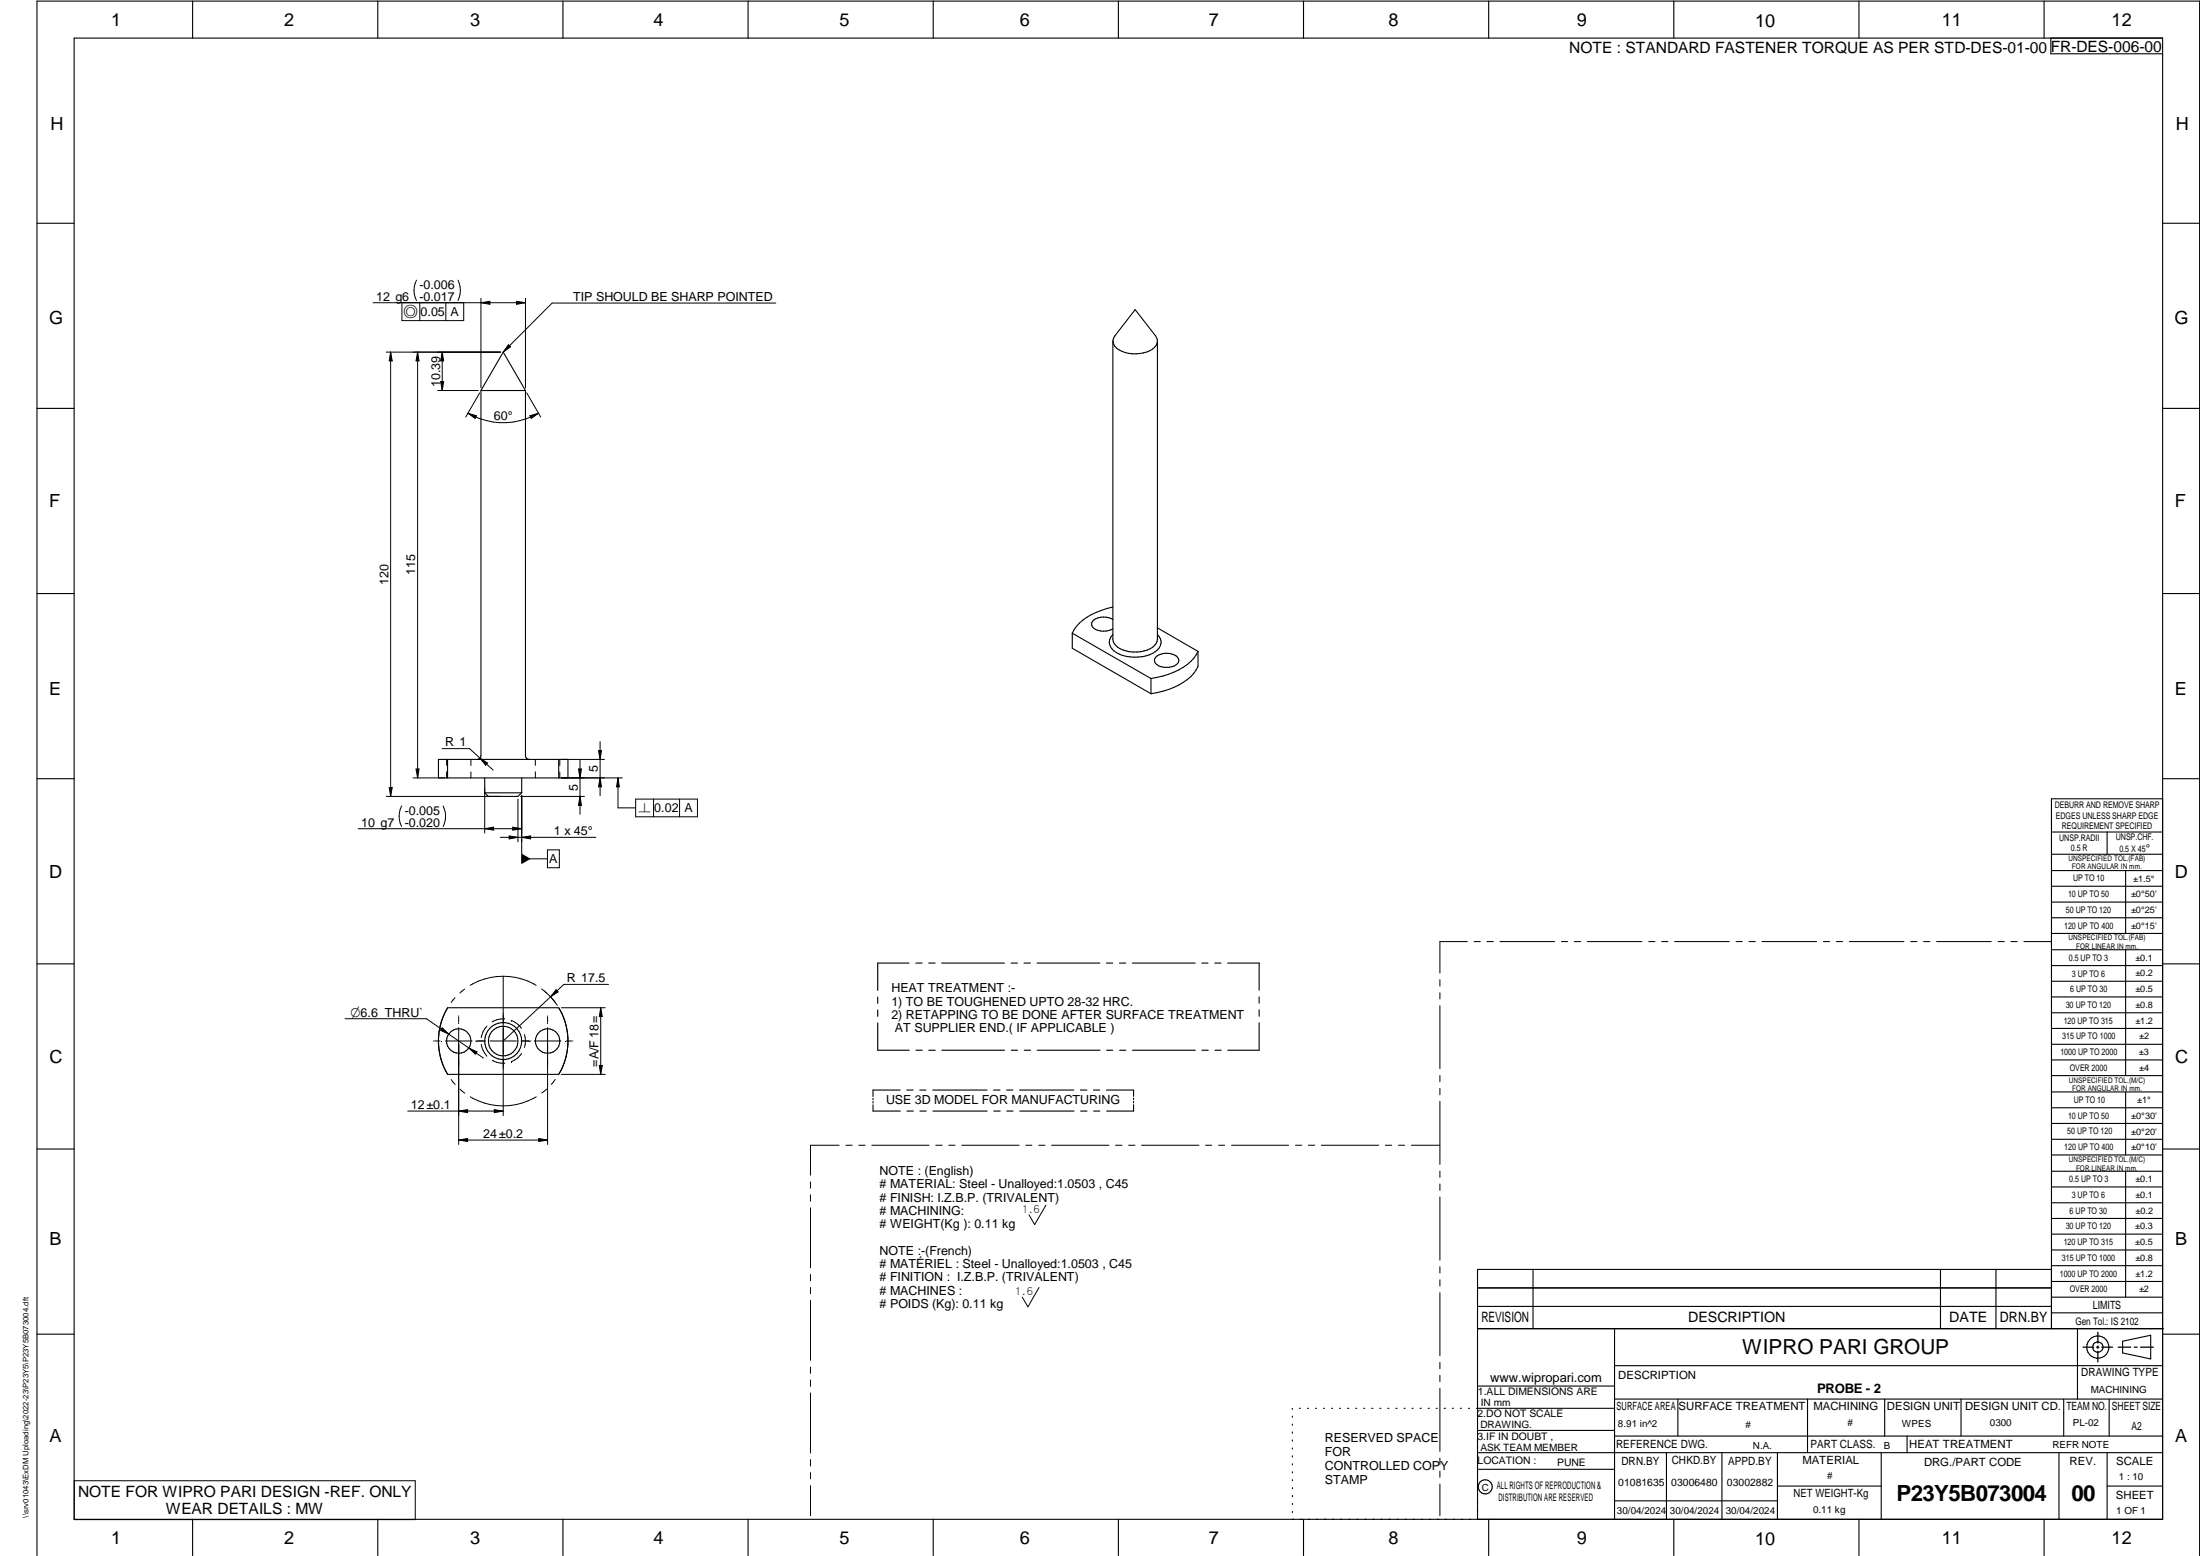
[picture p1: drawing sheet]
<svg xmlns="http://www.w3.org/2000/svg" width="594mm" height="420mm" viewBox="0 0 594 420" stroke-linecap="round" stroke-linejoin="round" font-family="sans-serif">
<g fill="none" stroke="#000" stroke-width=".3">
<path d="M20 10.3h564v400h-564zM52 .3v10M102 .3v10M152 .3v10M202 .3v10M252 .3v10M302 .3v10M352 .3v10M402 .3v10M452 .3v10M502 .3v10M552 .3v10"/>
<path d="M553.8 10.3v4.2h30.2M10 60.3h10M584 60.3h10M306.5 83.6l5.5 7.1 .5 1.4v80.5a3.9 3.9 0 0 1-3.6 3.2 8.4 8.4 0 0 1-7.6-1.6l-.7-1-.1-.6 .1-80.8 .5-1.1zM312.5 92.1a4 4 0 0 1-3.7 3.2 8.2 8.2 0 0 1-7.7-1.8l-.5-1.1M10 110.3h10M129.9 105.5h12M129.9 105.5v98.5a1.01 1.01 0 0 1-1 1.1M141.9 105.5v98.5a1.01 1.01 0 0 0 1 1.1M141.9 105.5l-6-10.4-6 10.4M584 110.3h10M10 160.3h10"/>
<path d="M289.6 171v4l21.2 12.3M289.6 171l21.2 12.2M300.5 167.3a4.8 4.8 0 0 0-5.4 .4 1.63 1.63 0 0 0 1.4 2.5l2.2 .2 1.8-.6M300.5 163.9a16.3 16.3 0 0 0-10.4 6.1l-.5 1M312 177.5a4.6 4.6 0 0 1 6 0 1.47 1.47 0 0 1-.9 2.3 4.9 4.9 0 0 1-5.1-.6 1.3 1.3 0 0 1 0-1.7zM312.5 169.5l11 6.4M312.5 171.3a2.8 2.8 0 0 1-.6 4.7 10.5 10.5 0 0 1-11.1-.2 2.81 2.81 0 0 1-.3-4.5M323.5 175.9a12.9 12.9 0 0 1-8 6.2l-4.7 1.1M323.5 175.9v4.1a13.1 13.1 0 0 1-8 6.2l-4.7 1.1M584 160.3h10M310.8 183.2v4.1M10 210.3h10"/>
<path d="M118.4 205.1h35v5h-35zM120.9 205.1v5M130.9 214.1h10M130.9 210.1v4M140.9 214.1l-1 1h-8l-1-1M140.9 210.1v4M150.9 205.1v5M584 215.7h-30v143.1M584 210.3h10M554 224.7h30M554 230.7h30M554 235.1h30"/>
<path d="M554 239.3h30M569 224.7v6M574 235.1v17M554 243.6h30M554 247.8h30M554 252.1h30M554 256.5h30M574 256.5v33.9M10 260.3h10M120.9 272.1h30a17.3 17.3 0 0 1 0 18h-30a17.6 17.6 0 0 1 0-18zM237 276.2v7.4h8.5M237 269.2v1.7"/>
<path d="M237 272.7v1.7M245.5 260.1h-8.5v7.3M247.3 260.1h1.7M250.8 260.1h1.7M254.3 260.1h16.9M273 260.1h1.7M276.5 260.1h1.8M280 260.1h17M298.8 260.1h1.7M302.3 260.1h1.7M305.8 260.1h16.9M324.5 260.1h1.7"/>
<path d="M328 260.1h1.7M331.5 260.1h8.5v7.3M340 269.2v1.7M340 272.7v1.7M340 276.2v7.4h-8.5M554 260.7h30M554 265h30M554 269.2h30M554 273.5h30M554 277.7h30M584 260.3h10M235.7 298.3v1.7h7.4"/>
<path d="M235.7 296.6v.4M235.7 297.4v.5M243.1 294.3h-7.4v1.8M244.8 294.3h1.8M247.3 283.6h1.7M248.4 294.3h1.7M250.8 283.6h1.8M251.9 294.3h14.6M254.3 283.6h17M268.3 294.3h1.7M271.8 294.3h1.7M273.1 283.6h1.7"/>
<path d="M275.3 294.3h14.7M276.6 283.6h1.7M280.1 283.6h16.9M291.8 294.3h1.7M295.3 294.3h1.7M298.8 294.3h7.3v1.7M298.8 283.6h1.7M302.3 283.6h1.7M305.8 283.6h17M306.1 296.5v.4M306.1 297.4v.4M306.1 298.3v1.7h-7.3"/>
<path d="M324.6 283.6h1.7M328.1 283.6h1.7M554 282h30M554 286.2h30M554 290.4h30M554 294.9h30M554 299.1h30M574 294.9v17M10 310.3h10M244.9 300h1.7M248.4 300h1.7M251.9 300h14.7"/>
<path d="M268.3 300h1.8M271.9 300h1.7M275.4 300h14.6M291.8 300h1.7M295.3 300h1.7M554 303.4h30M554 307.6h30M554 311.9h30M554 316.3h30M574 316.3v34M584 310.3h10M554 320.5h30"/>
<path d="M554 324.8h30M554 329h30M554 333.2h30M554 337.5h30M399 358.8h185.2M399 352.8h155M399 347.8h155M414 342.8v16M436 358.8v51.5M524 342.8v16M539 342.8v16M554 341.8h30"/>
<path d="M554 346h30M554 350.3h30M554 354.5h30M554 342.8h-155v67.5M561 358.8v19M10 360.3h10M399 374.3h37M436 377.8h148M453.1 377.8v10M488.1 377.8v14.5M508.9 377.8v10M529.5 377.8v10"/>
<path d="M557.3 377.8v10M569.5 377.8v10M573.2 362.2l7.6-1.6v6.3l-7.6-1.6zM584 368.8h-148M584 360.3h10M349 380.3v.3M349 382.4v.3M349 384.6v.3M349 386.7v.3M349 388.8v.3M349 391v.3M349 393.1v.3"/>
<path d="M349 395.3v.3M349 397.4v.3M349 399.5v.3M350.9 380.3h.2M353.1 380.3h.2M355.2 380.3h.3M357.4 380.3h.3M359.6 380.3h.3M361.7 380.3h.3M363.9 380.3h.3M366.1 380.3h.3M368.3 380.3h.2"/>
<path d="M370.4 380.3h.3M372.6 380.3h.3M374.8 380.3h.3M376.9 380.3h.4M379.1 380.3h.3M381.3 380.3h.3M383.4 380.3h.4M385.6 380.3h.3M387.8 380.3h.3M390 380.3h.3M392.2 380.3h.3M394.3 380.3h.3"/>
<path d="M396.5 380.3h.3M398.7 380.3h37.3M399 396.7h37M399 392.3h185M399 386.2h37M436 387.8h148M450 392.3v18M465 392.3v18M480 392.3v18M508 392.3v18M515 387.8v4.5M556 392.3v18"/>
<path d="M569 392.3v18M52 410.3v9.7M102 410.3v9.7M152 410.3v9.7M202 410.3v9.7M252 410.3v9.7M302 410.3v9.7M349 401.7v.3M349 403.8v.4M349 406v.3M349 408.1v.3M352 410.3v9.7"/>
<path d="M402 410.3v9.7M436 405.3h44M452 410.3v9.7M480 401.3h28M502 410.3v9.7M552 410.3v9.7M569 401.3h15M10 420v-419.7h584v419.7"/>
<circle cx="123.9" cy="281.1" r="3.3"/>
<circle cx="135.9" cy="281.1" r="4"/>
<circle cx="135.9" cy="281.1" r="5"/>
<circle cx="147.9" cy="281.1" r="3.3"/>
<circle cx="566.5" cy="363.7" r="1.39"/>
<circle cx="566.5" cy="363.8" r="3"/>
<circle cx="401.1" cy="401.5" r="1.9"/>
</g>
<g fill="none" stroke="#000" stroke-width=".27">
<path d="M112.5 75.6a5.9 5.9 0 0 0 0 5.6M123.7 75.6a6.3 6.3 0 0 1 0 5.6M100.7 81.7h41.2M104.3 95.1h30.9M105.5 95.1v120M105.5 95.1l.4 2.4h-.8zM108.5 81.7v4.9h16.7v-4.9M112.8 95.1l.4 2.4h-.9zM112.8 95.1v115M113.4 81.7v4.9M119.4 95.1l.4 2.4h-.8zM119.4 95.1v10.4"/>
<path d="M120.4 81.7v4.9M129.9 80.6v24.1M129.9 81.7l2.4-.3v.8zM137.3 93.1l.6 .5-2 1.5zM139.5 81.4l2.4 .3-2.4 .5zM141.9 80.6v24.1M209.5 81.8h-60.4l-13.2 13.3M118.2 105.5h11M119 103h.8l-.4 2.5zM126.4 111.6l2.3 .7-.4 .7zM129.5 106.1l-3.7 6.5M142.2 106.1l3.8 6.5"/>
<path d="M143.1 112.3l2.3-.7-1.9 1.4zM145.4 111.6a19 19 0 0 1-19 0M104.3 215.1h30.9M105.1 212.6h.8l-.4 2.5zM108.5 217.6a6 6 0 0 0 0 5.6M111.5 210.1h8.6M112.3 207.6h.9l-.4 2.5zM119.4 202.1h7.4l6.4 5.8M119.7 217.6a6.4 6.4 0 0 1 0 5.6M120.6 205.1v1.6M120.6 208.4v1.7M127.2 205.1v1.6"/>
<path d="M127.2 208.4v1.7M129.6 204.7l2 1.3-.5 .6zM130.9 212.8v12.2M139.9 215.8v11.5M140.6 215.1h17.2M140.9 214.8v18.3M144.6 205.1v1.6M144.6 208.4v1.7M151.2 205.1v1.6M151.2 208.4v1.7M151.6 210.1h16.5M151.6 205.1h11.6"/>
<path d="M156.2 207.6h.8l-.4 2.5zM156.6 205.3v14.6M156.6 215.1l.4 2.4h-.8zM161.6 202.6h.8l-.4 2.5zM162 210.1l.4 2.4h-.8zM162 200.3v14.5M166.9 210.1v8h4.8M166.9 210.1l.4 2.4h-.8zM171.7 215.8h16.6v4.8h-16.6zM176.5 215.8v4.8M183.5 215.8v4.8M96.7 223.8h44.2"/>
<path d="M130.9 223.8l2.4-.4v.8zM135.1 226.1h25.8M137.5 225.7l2.4 .4-2.4 .4zM138.5 223.4l2.4 .4-2.4 .4zM140.9 226.1l2.4-.4v.8zM140.9 231.9h6.9M147.8 229.5h3.2v4.8h-3.2zM396.2 254.3h-7.4v8.5M398.1 254.3h1.6M401.5 254.3h1.8M405 254.3h14.8M421.6 254.3h1.7"/>
<path d="M425.1 254.3h1.7M428.6 254.3h14.8M445.2 254.3h1.7M448.7 254.3h1.7M452.2 254.3h14.8M468.8 254.3h1.7M472.3 254.3h1.7M475.8 254.3h14.8M492.4 254.3h1.7M495.8 254.3h1.8M499.4 254.3h14.7M516 254.3h1.6"/>
<path d="M519.4 254.3h1.8M522.9 254.3h14.8M539.5 254.3h1.7M543 254.3h1.7M546.5 254.3h7.4M93.2 275.1h21.9l15.4 10.6M119.4 277.5l1.8 1.7-2.3-1zM120.8 272.2a17.5 17.5 0 0 0 .1 17.8M122.9 269.4l-1.1 1.3M123.9 277.5v31.5M123.9 274.3v.1M123.9 274.6v1.5"/>
<path d="M125.5 267.1l-1.3 1M131.5 277.1a5.8 5.8 0 0 0-1.5 3.1M135.9 263.7v37.5M136.3 275.1a6.1 6.1 0 0 0-3.4 .8M138.1 275.5h.1M138.1 275.5a5.4 5.4 0 0 1 2.7 2.2M141.6 279.4a5.2 5.2 0 0 1 0 3.4M144.8 266.1a17.4 17.4 0 0 0-17.8 0M146.3 267a16.9 16.9 0 0 1 4.2 4.5M147.9 274.3v.1M147.9 274.6v1.5M147.9 277.5v31.5"/>
<path d="M148.8 269.4l1.1 1.3M150.1 267.3l.6 .5-2 1.4zM150.9 272.2a17.5 17.5 0 0 1 .1 17.8M151.6 272.1h11.8M162.2 272.1l.4 2.4h-.8zM162.2 272.1v18M164.3 265.8h-12l-16.4 15.3M388.8 264.5v1.8M388.8 268.1v1.6M388.8 271.6v17M117.1 281.1h.1M117.4 281.1h1.4"/>
<path d="M120.3 281.1h7.2M121.8 291.5l1.1 1.3M124.2 294.1l1.3 1.1M126.6 283l2.2 1-.5 .6zM128.4 281.1h.1M128.8 281.1h1.9M130 282a6.1 6.1 0 0 0 1.5 3.2M131 281.1h.1M132.3 281.1h7.2M132.9 286.3a5.2 5.2 0 0 0 3.4 .8M133.5 299.6l2.4 .4-2.4 .4zM138.1 286.7h.1"/>
<path d="M140.7 281.1h.1M140.8 284.5a5.6 5.6 0 0 1-2.7 2.2M141 281.1h2M143.2 281.1h.2M144.3 281.1h7.2M144.8 296.2a17.4 17.4 0 0 1-17.8 0M147.6 294.1l-1.3 1M149.9 291.5l-1 1.3M151.6 290.1h11.8M152.9 281.1h1.5M154.6 281.1h.1M161.8 287.7h.8l-.4 2.4z"/>
<path d="M388.8 290.4v1.7M388.8 293.9v1.7M388.8 297.4v17M110.1 300h25.8M123.9 300l2.4-.4v.8zM123.9 307.8l2.4-.4v.8zM123.9 307.8h24M145.5 307.4l2.4 .4-2.4 .4zM218.9 319.2v1.6M226.6 309.2h-7.7v8.1M228.4 309.2h1.7M231.9 309.2h1.7"/>
<path d="M235.4 309.2h15.5M252.7 309.2h1.7M256.2 309.2h1.7M259.7 309.2h15.5M277 309.2h1.7M280.5 309.2h1.7M284 309.2h15.5M301.2 309.2h1.8M304.8 309.2h1.7M308.3 309.2h15.5M325.5 309.2h1.7M329.1 309.2h1.6"/>
<path d="M332.6 309.2h15.4M349.8 309.2h1.7M353.3 309.2h1.7M356.8 309.2h15.5M374.1 309.2h1.7M377.6 309.2h1.7M381.1 309.2h7.7M388.8 316.2v1.7M388.8 319.7v1.7M218.9 322.6v1.8M218.9 326.1v16.2M282.4 325.4l-3 5.3-1.5-2.7"/>
<path d="M388.8 323.2v17.1M218.9 344.1v1.8M218.9 347.6v1.7M218.9 351.2v16.1M280.6 347.6l-3 5.3-1.6-2.6M388.8 342.1v1.6M388.8 345.6v1.7M388.8 349v17.1M218.9 369.1v1.7M218.9 372.6v1.8M218.9 376.1v16.2M388.8 367.9v1.7"/>
<path d="M388.8 371.4v1.7M388.8 374.9v17M20.1 399.8h92v10.5h-92zM218.9 394.1v1.8M218.9 397.6v1.7M388.8 393.7v1.7M388.8 397.2v1.7M218.9 401.2v8.1M388.8 400.7v8.6"/>
</g>
<path d="M566.5 359.7v3M562.5 363.8h2.9M566.1 363.8h.7M566.5 363.4v.7M566.5 364.9v2.8M567.6 363.8h2.9M572 363.8h3.4M576.3 363.8h.8M578 363.8h3.5" fill="none" stroke="#000" stroke-width=".34"/>
<g fill="#000">
<path d="M105.5 95.1l.4 2.4h-.8zM112.8 95.1l.4 2.4h-.9zM119.4 95.1l.4 2.4h-.8zM129.9 81.7l2.4-.3v.8zM137.3 93.1l.6 .5-2 1.5zM139.5 81.4l2.4 .3-2.4 .5zM119 103h.8l-.4 2.5zM126.4 111.6l2.3 .7-.4 .7zM143.1 112.3l2.3-.7-1.9 1.4zM105.1 212.6h.8l-.4 2.5zM112.3 207.6h.9l-.4 2.5zM129.6 204.7l2 1.3-.5 .6z"/>
<path d="M156.6 215.1l.4 2.4h-.8zM156.2 207.6h.8l-.4 2.5zM162 210.1l.4 2.4h-.8zM161.6 202.6h.8l-.4 2.5zM166.9 210.1l.4 2.4h-.8zM130.9 223.8l2.4-.4v.8zM137.5 225.7l2.4 .4-2.4 .4zM138.5 223.4l2.4 .4-2.4 .4zM140.9 230.5l2.4 1.4-2.4 1.4zM140.9 226.1l2.4-.4v.8zM119.4 277.5l1.8 1.7-2.3-1zM150.1 267.3l.6 .5-2 1.4z"/>
<path d="M162.2 272.1l.4 2.4h-.8zM126.6 283l2.2 1-.5 .6zM161.8 287.7h.8l-.4 2.4zM123.9 300l2.4-.4v.8zM123.9 307.8l2.4-.4v.8zM133.5 299.6l2.4 .4-2.4 .4zM145.5 307.4l2.4 .4-2.4 .4z"/>
</g>
<g font-size="6">
<text x="512.1" y="405.2">P23Y5B073004</text>
<text x="559.4" y="405.2">00</text>
</g>
<text font-size="5.6" x="470.5" y="365.5">WIPRO PARI GROUP</text>
<g font-size="4.9">
<text x="30" y="6.9">1</text>
<text x="76.7" y="6.9">2</text>
<text x="127" y="6.9">3</text>
<text x="176.5" y="6.9">4</text>
<text x="226.7" y="6.9">5</text>
<text x="275.4" y="6.9">6</text>
<text x="326.4" y="6.9">7</text>
<text x="375" y="6.9">8</text>
<text x="425.8" y="6.9">9</text>
<text x="473.9" y="7.3">10</text>
<text x="524.3" y="6.9">11</text>
<text x="570.2" y="6.9">12</text>
<text x="13.6" y="35.1">H</text>
<text x="587.6" y="35.1">H</text>
<text x="13.2" y="87.5">G</text>
<text x="587.2" y="87.5">G</text>
<text x="13.2" y="137">F</text>
<text x="587.2" y="137">F</text>
<text x="13.2" y="187.6">E</text>
<text x="587.2" y="187.6">E</text>
<text x="13.2" y="237">D</text>
<text x="587.2" y="237">D</text>
<text x="13.4" y="287.1">C</text>
<text x="587.4" y="287.1">C</text>
<text x="13.4" y="336.2">B</text>
<text x="587.4" y="336.2">B</text>
<text x="13.4" y="389.3">A</text>
<text x="587.4" y="389.3">A</text>
<text x="30" y="416.9">1</text>
<text x="76.7" y="416.9">2</text>
<text x="127" y="416.9">3</text>
<text x="176.5" y="416.9">4</text>
<text x="226.7" y="416.9">5</text>
<text x="275.4" y="416.9">6</text>
<text x="326.4" y="416.9">7</text>
<text x="375" y="416.9">8</text>
<text x="425.8" y="416.9">9</text>
<text x="473.9" y="417.3">10</text>
<text x="524.3" y="416.9">11</text>
<text x="570.2" y="416.9">12</text>
</g>
<g font-size="4.2">
<text x="423.7" y="14.3">NOTE : STANDARD FASTENER TORQUE AS PER STD-DES-01-00</text>
<text x="553.8" y="14">FR-DES-006-00</text>
<text x="21.1" y="404.3">NOTE FOR WIPRO PARI DESIGN -REF. ONLY</text>
<text x="44.8" y="408.8">WEAR DETAILS : MW</text>
</g>
<g font-size="3.9">
<text x="400" y="357.1">REVISION</text>
<text x="455.9" y="357.1">DESCRIPTION</text>
<text x="526.4" y="357.1">DATE</text>
<text x="540" y="357.1">DRN.BY</text>
</g>
<g font-size="3.7">
<text x="109" y="85.3">a</text>
<text x="172.4" y="219.4">n</text>
<text x="94.6" y="274.5">O6.6 THRU`</text>
</g>
<text font-size="3.6" x="490.7" y="376.1">PROBE - 2</text>
<text font-size="3.5" x="402.4" y="373.3">www.wipropari.com</text>
<g font-size="3.4">
<text x="101.6" y="81.2">12 g6</text>
<text x="113.3" y="78.1">-0.006</text>
<text x="113.3" y="81.2">-0.017</text>
<text x="154.8" y="81.2">TIP SHOULD BE SHARP POINTED</text>
<text x="113.6" y="85.3">0.05 A</text>
<text x="118.8" y="104.5" transform="rotate(-90 118.8 104.5)">10.39</text>
<text x="133.3" y="113.5">60°</text>
<text x="112.1" y="155.4" transform="rotate(-90 112.1 155.4)">115</text>
<text x="104.9" y="157.9" transform="rotate(-90 104.9 157.9)">120</text>
<text x="120.2" y="201.5">R 1</text>
<text x="161.5" y="208.5" transform="rotate(-90 161.5 208.5)">5</text>
<text x="156" y="213.5" transform="rotate(-90 156 213.5)">5</text>
<text x="109.3" y="220">-0.005</text>
<text x="176.7" y="219.4">0.02 A</text>
<text x="97.6" y="223.2">10 g7</text>
<text x="109.3" y="223.2">-0.020</text>
<text x="149.6" y="225.5">1 x 45°</text>
<text x="148.3" y="233.1">A</text>
<text x="153.1" y="265.2">R 17.5</text>
<text x="240.7" y="268">HEAT TREATMENT :-</text>
<text x="240.7" y="271.6">1) TO BE TOUGHENED UPTO 28-32 HRC.</text>
<text x="240.7" y="275.2">2) RETAPPING TO BE DONE AFTER SURFACE TREATMENT</text>
<text x="241.6" y="278.8">AT SUPPLIER END.( IF APPLICABLE )</text>
<text x="161.6" y="288" transform="rotate(-90 161.6 288)">=A/F18=</text>
<text x="110.9" y="299.4">12±0.1</text>
<text x="239.3" y="298.1">USE 3D MODEL FOR MANUFACTURING</text>
<text x="130.5" y="307.3">24±0.2</text>
<text x="237.5" y="317.2">NOTE : (English)</text>
<text x="237.5" y="320.8"># MATERIAL: Steel - Unalloyed:1.0503 , C45</text>
<text x="237.5" y="324.4"># FINISH: I.Z.B.P. (TRIVALENT)</text>
<text x="237.5" y="328"># MACHINING:</text>
<text x="237.5" y="331.6"># WEIGHT(Kg ): 0.11 kg</text>
<text x="237.5" y="338.8">NOTE :-(French)</text>
<text x="237.5" y="342.4"># MATÉRIEL : Steel - Unalloyed:1.0503 , C45</text>
<text x="237.5" y="346"># FINITION : I.Z.B.P. (TRIVALENT)</text>
<text x="237.5" y="349.6"># MACHINES :</text>
<text x="237.5" y="353.2"># POIDS (Kg): 0.11 kg</text>
<text x="357.8" y="389.5">RESERVED SPACE</text>
<text x="357.8" y="393.3">FOR</text>
<text x="357.8" y="397">CONTROLLED COPY</text>
<text x="357.8" y="400.8">STAMP</text>
</g>
<g font-size="3.1">
<text x="565.1" y="353.5">LIMITS</text>
<text x="562" y="371.7">DRAWING TYPE</text>
<text x="437" y="372.3">DESCRIPTION</text>
<text x="436.5" y="380.8">SURFACE AREA</text>
<text x="453.3" y="380.8">SURFACE TREATMENT</text>
<text x="489.7" y="380.8">MACHINING</text>
<text x="509.5" y="380.8">DESIGN UNIT</text>
<text x="530.6" y="380.8">DESIGN UNIT CD.</text>
<text x="558" y="380.6">TEAM NO.</text>
<text x="570.3" y="380.7">SHEET SIZE</text>
<text x="575.6" y="386.1">A2</text>
<text x="436.4" y="391.1">REFERENCE DWG.</text>
<text x="437.8" y="395.5">DRN.BY</text>
<text x="451.4" y="395.4">CHKD.BY</text>
<text x="466.6" y="395.5">APPD.BY</text>
<text x="486.7" y="395.4">MATERIAL</text>
<text x="488.9" y="390.9">PART CLASS.</text>
<text x="515.6" y="390.9">HEAT TREATMENT</text>
<text x="519.6" y="395.9">DRG./PART CODE</text>
<text x="558.9" y="395.5">REV.</text>
<text x="571.4" y="395.6">SCALE</text>
<text x="484.3" y="404.2">NET WEIGHT-Kg</text>
<text x="571.4" y="404.7">SHEET</text>
</g>
<text font-size="3" x="579.5" y="230.1">°</text>
<g font-size="2.8">
<text x="275.8" y="327.6">1.6</text>
<text x="274" y="349.8">1.6</text>
<text x="560.4" y="357.7">Gen Tol.: IS 2102</text>
<text x="399.1" y="376.6">1.ALL DIMENSIONS ARE</text>
<text x="399" y="382.7">2.DO NOT SCALE</text>
<text x="399" y="388.7">3.IF IN DOUBT ,</text>
<text x="399" y="395.4">LOCATION :</text>
<text x="420.5" y="396">PUNE</text>
<text x="404.2" y="402">ALL RIGHTS OF REPRODUCTION &amp;</text>
<text x="437" y="401.2">01081635</text>
<text x="451.3" y="401.2">03006480</text>
<text x="466.3" y="401.2">03002882</text>
<text x="404.7" y="405.4">DISTRIBUTION ARE RESERVED</text>
</g>
<g font-size="2.7">
<text x="564.6" y="376.2">MACHINING</text>
<text x="399.9" y="379.7">IN mm</text>
<text x="399.7" y="385.7">DRAWING.</text>
<text x="436.9" y="385.4">8.91 in^2</text>
<text x="471.4" y="385.5">#</text>
<text x="498.9" y="385">#</text>
<text x="513.6" y="385.3">WPES</text>
<text x="537.3" y="385.1">0300</text>
<text x="559.7" y="385.1">PL-02</text>
<text x="399.7" y="391.8">ASK TEAM MEMBER</text>
<text x="473.4" y="391.2">N.A.</text>
<text x="508.7" y="391.2">B</text>
<text x="554.3" y="391.1">REFR NOTE</text>
<text x="493.4" y="399.5">#</text>
<text x="572.1" y="399.7">1 : 10</text>
<text x="400.1" y="402.5">C</text>
<text x="436.6" y="408.7">30/04/2024</text>
<text x="450.9" y="408.8">30/04/2024</text>
<text x="466" y="408.9">30/04/2024</text>
<text x="489.6" y="408.5">0.11 kg</text>
<text x="571.4" y="408.7">1 OF 1</text>
</g>
<g font-size="2.5">
<text x="554.9" y="218.3">DEBURR AND REMOVE SHARP</text>
<text x="555.2" y="221">EDGES UNLESS SHARP EDGE</text>
<text x="556.1" y="227.1">UNSP.RADII</text>
<text x="556.8" y="223.8">REQUIREMENT SPECIFIED</text>
<text x="571.4" y="226.9">UNSP.CHF.</text>
<text x="559.2" y="229.9">0.5 R</text>
<text x="572.3" y="230.1">0.5 X 45</text>
<text x="559.8" y="238">UP TO 10</text>
<text x="576.1" y="238.1">±1.5°</text>
<text x="558.5" y="242.2">10 UP TO 50</text>
<text x="575.5" y="242.3">±0°50'</text>
<text x="557.4" y="250.7">120 UP TO 400</text>
<text x="557.9" y="246.5">50 UP TO 120</text>
<text x="575.5" y="250.7">±0°15'</text>
<text x="575.5" y="246.5">±0°25'</text>
<text x="558.7" y="259.4">0.5 UP TO 3</text>
<text x="559.5" y="263.7">3 UP TO 6</text>
<text x="576.6" y="263.6">±0.2</text>
<text x="576.6" y="259.4">±0.1</text>
<text x="559" y="267.9">6 UP TO 30</text>
<text x="576.6" y="267.9">±0.5</text>
<text x="557.8" y="272.2">30 UP TO 120</text>
<text x="576.6" y="272.2">±0.8</text>
<text x="556.9" y="280.7">315 UP TO 1000</text>
<text x="557.3" y="276.4">120 UP TO 315</text>
<text x="576.6" y="276.4">±1.2</text>
<text x="577.7" y="280.7">±2</text>
<text x="556.4" y="284.9">1000 UP TO 2000</text>
<text x="577.6" y="284.9">±3</text>
<text x="558.9" y="289.2">OVER 2000</text>
<text x="577.7" y="289.3">±4</text>
<text x="560" y="297.9">UP TO 10</text>
<text x="577.1" y="297.9">±1°</text>
<text x="558.5" y="302.1">10 UP TO 50</text>
<text x="575.5" y="302.1">±0°30'</text>
<text x="557.4" y="310.6">120 UP TO 400</text>
<text x="558.2" y="306.3">50 UP TO 120</text>
<text x="575.5" y="310.6">±0°10'</text>
<text x="575.5" y="306.4">±0°20'</text>
<text x="558.8" y="319.2">0.5 UP TO 3</text>
<text x="559.4" y="323.4">3 UP TO 6</text>
<text x="576.6" y="319.2">±0.1</text>
<text x="576.6" y="323.5">±0.1</text>
<text x="558.9" y="327.7">6 UP TO 30</text>
<text x="576.7" y="327.7">±0.2</text>
<text x="557.8" y="332">30 UP TO 120</text>
<text x="576.6" y="332">±0.3</text>
<text x="556.8" y="340.5">315 UP TO 1000</text>
<text x="557.3" y="336.3">120 UP TO 315</text>
<text x="576.6" y="336.3">±0.5</text>
<text x="576.6" y="340.5">±0.8</text>
<text x="556.2" y="344.7">1000 UP TO 2000</text>
<text x="576.6" y="344.7">±1.2</text>
<text x="558.9" y="349">OVER 2000</text>
<text x="577.6" y="349">±2</text>
</g>
<g font-size="2.1">
<text x="558.5" y="232.4">UNSPECIFIED TOL.(FAB)</text>
<text x="559.5" y="234.7">FOR ANGULAR IN mm.</text>
<text x="558.6" y="253.9">UNSPECIFIED TOL.(FAB)</text>
<text x="560.7" y="256.3">FOR LINEAR IN mm.</text>
<text x="558.7" y="292.3">UNSPECIFIED TOL.(M/C)</text>
<text x="559.6" y="294.7">FOR ANGULAR IN mm.</text>
<text x="558.7" y="313.7">UNSPECIFIED TOL.(M/C)</text>
<text x="560.6" y="316.1">FOR LINEAR IN mm.</text>
<text x="7.7" y="409.8" transform="rotate(-90 7.7 409.8)">\\srv01043\ExDM Uploading\2022-23\P23Y5\P23Y5B073004.dft</text>
</g>
</svg>
